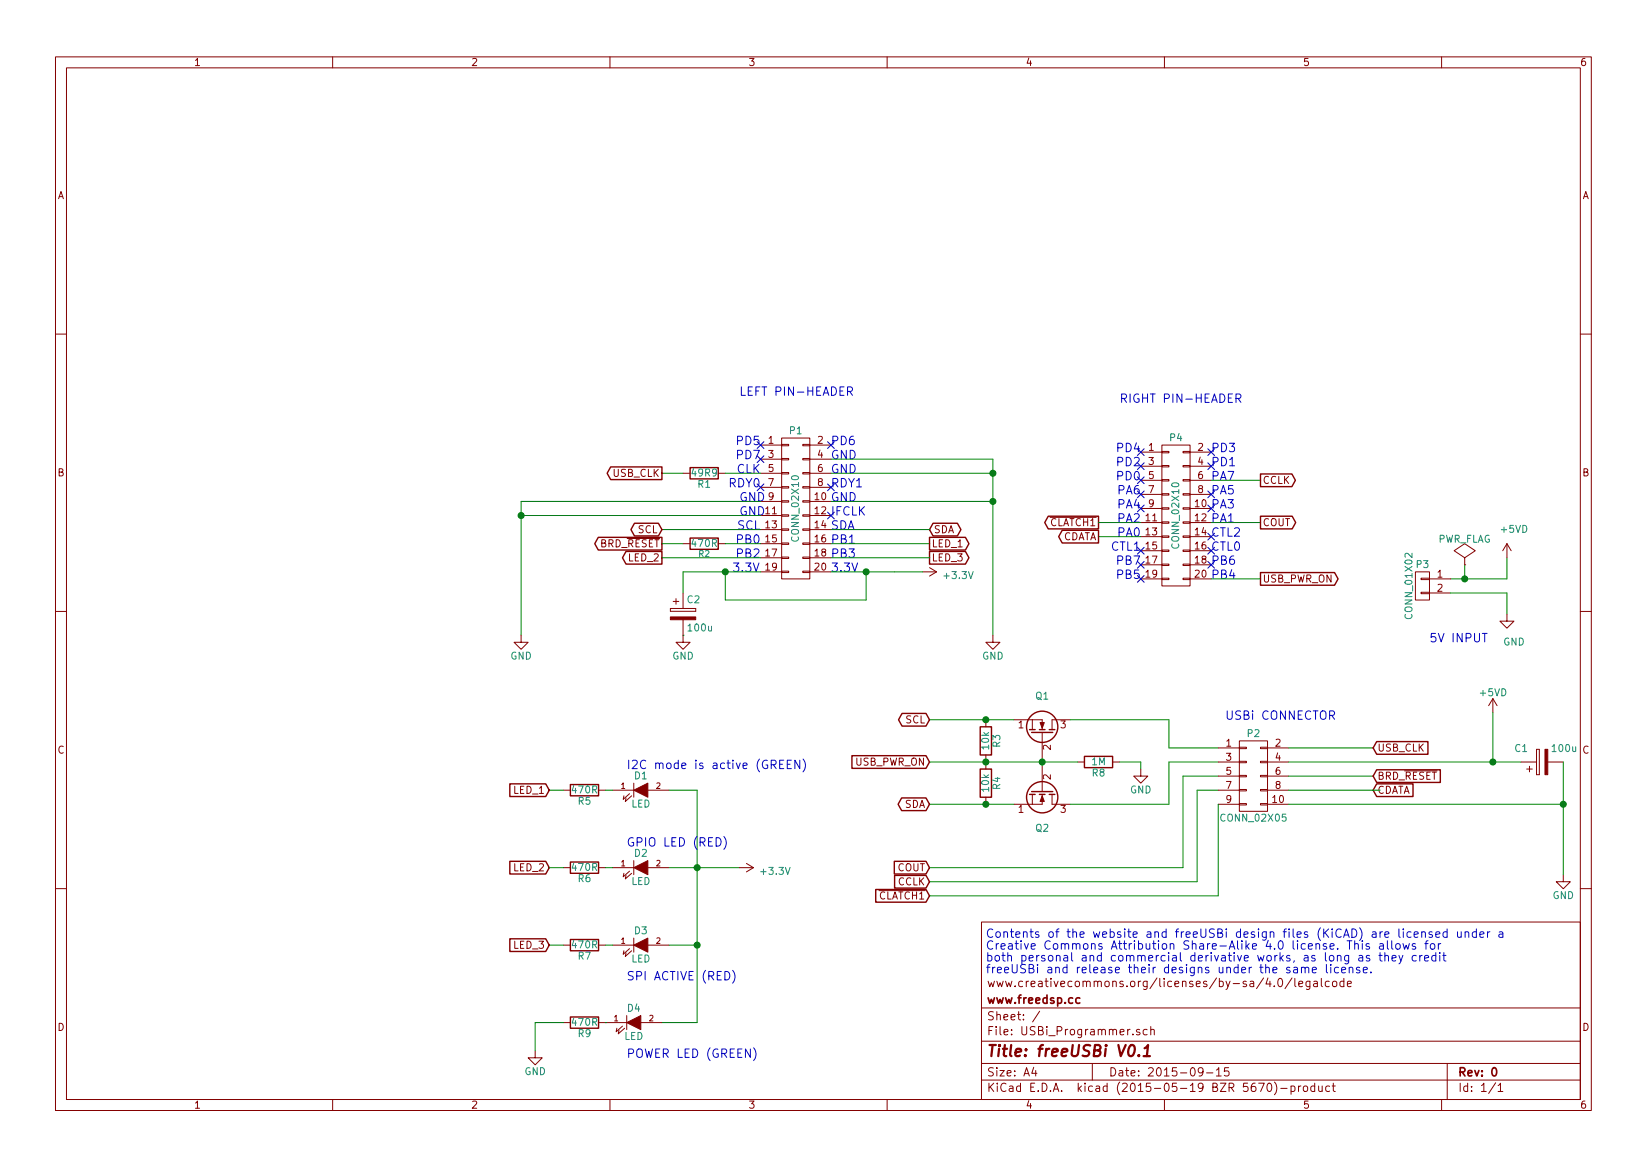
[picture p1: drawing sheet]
<svg xmlns="http://www.w3.org/2000/svg" width="297mm" height="210mm" viewBox="0 0 297 210" stroke-linecap="round" stroke-linejoin="round" font-family="sans-serif">
<g fill="none" stroke="#840000" stroke-width=".18">
<path d="M10 10.3h277v189.9h-277zM12 12.2h273v186.1h-273zM60 10.3v1.9M110 10.3v1.9M160 10.3v1.9M210 10.3v1.9M260 10.3v1.9M10 60.2h2M141 79h5v25.4h-5zM285 60.2h2M113.1 97.1h5.9M123.2 85.3h1.3"/>
<path d="M123.2 98h1.3M129.5 85.3h1.3M129.5 98h1.3M137.2 80.3h3.8M137.2 82.8h3.8M137.2 85.3h3.8M137.2 87.9h3.8M137.2 90.4h3.8M137.2 93h3.8M137.2 95.5h3.8M137.2 98h3.8M141 97.9h1.2v.3h-1.2z"/>
<path d="M141 95.4h1.2v.2h-1.2zM141 92.8h1.2v.3h-1.2zM141 90.3h1.2v.2h-1.2zM141 87.8h1.2v.2h-1.2zM141 85.2h1.2v.3h-1.2zM141 82.7h1.2v.2h-1.2zM141 80.1h1.2v.3h-1.2zM144.8 97.9h1.2v.3h-1.2zM144.8 95.4h1.2v.2h-1.2zM144.8 92.8h1.2v.3h-1.2zM144.8 90.3h1.2v.2h-1.2zM144.8 87.8h1.2v.2h-1.2z"/>
<path d="M144.8 85.2h1.2v.3h-1.2zM144.8 82.7h1.2v.2h-1.2zM144.8 80.1h1.2v.3h-1.2zM146 80.3h3.9M146 82.8h3.9M146 85.3h3.9M146 87.9h3.9M146 90.4h3.9M146 93h3.9M146 95.5h3.9M146 98h3.9M189.4 93.3h8.3"/>
<path d="M205.7 81.5h3.8M205.7 84.1h3.8M205.7 86.6h3.8M205.7 89.1h3.8M205.7 91.7h3.8M205.7 94.2h3.8M205.7 96.8h3.8M205.7 99.3h3.8M209.5 99.2h1.3v.2h-1.3zM209.5 96.6h1.3v.3h-1.3zM209.5 94.1h1.3v.3h-1.3zM209.5 91.6h1.3v.2h-1.3z"/>
<path d="M209.5 89h1.3v.3h-1.3zM209.5 86.5h1.3v.2h-1.3zM209.5 83.9h1.3v.3h-1.3zM209.5 81.4h1.3v.3h-1.3zM209.5 80.3h5.1v25.4h-5.1zM213.4 99.2h1.2v.2h-1.2zM213.4 96.6h1.2v.3h-1.2zM213.4 94.1h1.2v.3h-1.2zM213.4 91.6h1.2v.2h-1.2zM213.4 89h1.2v.3h-1.2zM213.4 86.5h1.2v.2h-1.2zM213.4 83.9h1.2v.3h-1.2z"/>
<path d="M213.4 81.4h1.2v.3h-1.2zM214.6 81.5h3.8M214.6 84.1h3.8M214.6 86.6h3.8M214.6 89.1h3.8M214.6 91.7h3.8M214.6 94.2h3.8M214.6 96.8h3.8M214.6 99.3h3.8M271.8 98l.7 1.3M271.8 98v2.6M271.8 98l-.8 1.3"/>
<path d="M10 110.3h2M94 114.5v1.3h1.2l-1.2 1.3-1.3-1.3h1.3M120.9 109.7v.5zM120.9 110.2h4.6zM120.9 109.7h4.6zM121.4 108.5h1zM121.9 107.9v1.1zM123.2 111.8v4h1.3l-1.3 1.3-1.3-1.3h1.3M123.2 106.9v2.8M125.5 109.7v.5zM137.2 103.1h3.8M137.2 100.6h3.8"/>
<path d="M141 103h1.2v.2h-1.2zM141 100.5h1.2v.2h-1.2zM144.8 103h1.2v.2h-1.2zM144.8 100.5h1.2v.2h-1.2zM146 103.1h3.9M146 100.6h3.9M166.4 103.1h2.5M167.6 102.4l1.3 .7M168.9 103.1l-1.3 .8M179.1 114.5v1.3h1.2l-1.2 1.3-1.3-1.3h1.3M205.7 104.4h3.8M205.7 101.8h3.8"/>
<path d="M209.5 104.3h1.3v.2h-1.3zM209.5 101.7h1.3v.3h-1.3zM213.4 104.3h1.2v.2h-1.2zM213.4 101.7h1.2v.3h-1.2zM214.6 104.4h3.8M214.6 101.8h3.8M255.3 103.1h2.5v5.1h-2.5zM256.3 106.8h1.5v.3h-1.5zM256.3 104.3h1.5v.2h-1.5zM257.8 104.4h3.8M257.8 106.9h3.8M264.2 101.8h.1"/>
<path d="M264.2 100.6l-1.9-1.3 1.9-1.3 1.9 1.3-1.9 1.3v1.2M271.8 110.7v1.3h-1.3l1.3 1.3 1.2-1.3h-1.2M285 110.3h2M177.8 129.8v1.3M177.8 136.1v2.6M182.9 129.8h5.1v1.8M186.2 129.8v1.8M188 132.1v10.6M193 129.8h-3.3v1.8M194.3 137.4h1.3M200.7 137.4h1.2M205.7 138.7v1.2h1.3l-1.3 1.3-1.2-1.3h1.2"/>
<path d="M219.7 134.9h3.8M219.7 137.4h3.8M219.7 139.9h3.8M223.5 139.8h1.3v.3h-1.3zM223.5 137.3h1.3v.2h-1.3zM223.5 134.7h1.3v.3h-1.3zM223.5 133.6h5.1v12.7h-5.1zM227.3 139.8h1.3v.3h-1.3zM227.3 137.3h1.3v.2h-1.3zM227.3 134.7h1.3v.3h-1.3zM228.6 134.9h3.8M228.6 137.4h3.8"/>
<path d="M228.6 139.9h3.8M253.3 139h5.9M269.2 126l-.7 1.2M269.2 126v2.5M269.2 126l.8 1.2M274.3 137.4h2.8M275.3 138.7h1.1zM275.8 138.2v1zM277.1 139.7h.5zM277.1 135.1v4.6zM277.1 135.1h.5zM277.6 135.1v4.6z"/>
<path d="M279.1 137.4h2.8M101.6 142.5h1.3M101.6 156.5h1.3M107.9 142.5h1.3M107.9 156.5h1.3M110.5 142.5h3.8M110.5 156.5h3.8M113.5 143.1l-1.1 1 .1-.6M113.5 157.1l-1.1 1 .1-.6M113.9 143.5l-1.1 1 .1-.6M113.9 157.5l-1.1 1 .1-.6M114.3 141.2v2.6"/>
<path d="M114.3 155.2v2.5M116.8 142.5h3.8M116.8 156.5h3.8M133.3 156.5h2.6M134.6 155.7l1.3 .8M135.9 156.5l-1.3 .7M177.8 143.8v1.2M186.2 143.3v1.7M188 143.3v1.7h-5.1M189.7 143.3v1.7h3.3M219.7 142.5h3.8M219.7 145h3.8"/>
<path d="M223.5 144.9h1.3v.3h-1.3zM223.5 142.4h1.3v.2h-1.3zM227.3 144.9h1.3v.3h-1.3zM227.3 142.4h1.3v.2h-1.3zM228.6 142.5h3.8M228.6 145h3.8M281.9 157.7v1.3h1.3l-1.3 1.3-1.2-1.3h1.2M10 160.2h2M101.6 170.4h1.3M107.9 170.4h1.3M110.5 170.4h3.8M113.5 171.1l-1.1 1 .1-.7"/>
<path d="M113.9 171.4l-1.1 1.1 .1-.7M114.3 169.2v2.5M116.8 170.4h3.8M158.5 160.6h8.4M177 166.3h108v32h-108zM230.6 176.6l.2-.2a.81 .81 0 0 1 .6 .6 .81 .81 0 0 1-.3 .8l-.1 .1a.79 .79 0 0 1-.4-1.3zM233 176.3l-1.3 2M233.5 176.4v1.3l.2 .2M234.2 177.4l.7-.1v-.3l-.4-.1-.3 .2 .1 .7h.6M236.2 176.9v1.4l-.2 .1h-.4M236.2 177l-.4-.1-.3 .3 .1 .6 .2 .1 .4-.1M237 177h.5l.1 .9"/>
<path d="M237.6 177.3l-.5 .1-.2 .2 .2 .3 .5-.1M238.3 176.4v1.3l.2 .2M239.7 177l-.4-.1-.3 .3 .1 .6 .2 .1 .4-.1M240.4 177.1l.2-.2 .4 .2 .1 .5-.1 .2-.4 .1-.2-.1zM242.4 177l-.5-.1-.2 .3v.6l.2 .1 .5-.1M242.4 176.4v1.5M243 177.4l.7-.1v-.3l-.5-.1-.2 .2 .1 .7h.6M285 160.2h2M60 198.3v1.9M96.5 189.5v1.2h1.3l-1.3 1.3-1.3-1.3h1.3M101.6 184.4h1.3M107.9 184.4h5.1"/>
<path d="M110 198.3v1.9M112.3 185l-1.2 1 .2-.6M112.6 185.4l-1.1 1 .1-.6M113 183.1v2.6M115.6 184.4h3.8M160 198.3v1.9M177 194.8h108M177 191.8h108M177 187.8h108M177 181.8h108M186.4 192.5l-.3 1h.9M186.8 193v1"/>
<path d="M187.5 182.3l-1.3 2M197 191.8v3M205.5 185.7a.37 .37 0 0 0-.5 .1v.2l.5 .2 .1 .1-.2 .3-.4-.1M206.9 185.7l-.4-.1-.3 .3v.6l.3 .1 .4-.1M207.5 185.7l.2-.1 .4 .1 .1 .9M207.5 185.1v1.5M210 198.3v1.9M217 193.2l-.3 .3h-.3l-.3-.3v-.4l.2-.2 .4-.1 .2 .2a1.19 1.19 0 0 1-.2 1.2l-.4 .1M217.6 193.5h1.1M219.4 193l.4-.5v1.5M219.4 194h.8M221.6 192.5h-.7l-.1 .7 .2-.1 .5 .1 .2 .2-.1 .5-.2 .1-.6-.1"/>
<path d="M227 195.3h1l-.6 1.5M228.7 195.4l.2-.1a.81 .81 0 0 1 .5 .6 .81 .81 0 0 1-.2 .8l-.2 .1a.8 .8 0 0 1-.6-.6 .8 .8 0 0 1 .3-.8zM229.8 195.1a1.71 1.71 0 0 1 0 2.3M231 196.3h1.1M232.8 195.9l.5-.1 .3 .3-.2 .6h-.6M232.8 195.8v1.5M234.2 195.8v1M234.6 195.8l-.4 .3M235.1 196l.2-.2 .5 .2v.5l-.1 .2-.4 .1-.2-.1zM237.1 195.9l-.4-.1-.3 .3 .1 .6 .2 .1 .4-.1M237.1 195.3v1.5M237.8 195.8l.1 .9 .4 .1 .2-.1"/>
<path d="M238.5 195.8v1M239.8 195.9l-.4-.1-.3 .3 .1 .6 .2 .1 .4-.1M240.3 195.8h.5M240.5 195.3v1.3l.3 .2M260 198.3v1.9M261 191.8v6.5M269.7 195.2l-1.2 2M270.2 195.8l.4-.5v1.5M270.2 196.8h.8"/>
</g>
<path d="M194.7 180l-.4-.1-.3 .3 .1 .6 .2 .1 .4-.1M269.3 192.6l.1-.1a.81 .81 0 0 1 .6 .6 .81 .81 0 0 1-.3 .8l-.1 .1a.8 .8 0 0 1-.6-.6 .8 .8 0 0 1 .3-.8z" fill="none" stroke="#840000" stroke-width=".3"/>
<path d="M205.4 190.3h.1l-.1 .1-.1-.1h.1v.1M206.2 190.4h1.2M206.4 189l.7-.6-.3 2" fill="none" stroke="#840000" stroke-width=".41"/>
<g fill="none" stroke="#840000" stroke-width=".25">
<path d="M107.9 96.9h11.5v2.3h-11.5l-.6-1.2zM110.1 84.2h9.3v2.3h-9.3l-.6-1.2zM112.9 99.4h6.5v2.3h-6.5l-.6-1.1zM114.4 94.4h4.3l.7 1.1-.7 1.1h-4.3l-.6-1.1zM124.5 84.3h5v2.1h-5zM124.5 97h5v2.1h-5zM167.6 96.9h6.5l.7 1.1-.7 1.2h-6.5zM167.6 99.4h6.5l.7 1.2-.7 1.1h-6.5zM168.3 94.4h4.4l.6 1.1-.6 1.1h-4.4l-.7-1.1zM189.1 93.1h9v2.3h-9l-.7-1.2zM191.6 95.6h6.5v2.3h-6.5l-.7-1.1zM227.3 85.5h5.7l.6 1.1-.6 1.2h-5.7z"/>
<path d="M227.3 93.1h5.7l.7 1.1-.7 1.2h-5.7zM227.3 103.2h13.4l.6 1.2-.6 1.1h-13.4zM153.6 136.3h13.4l.6 1.1-.6 1.2h-13.4zM162.7 128.6h4.3l.6 1.2-.6 1.1h-4.3l-.6-1.1zM176.8 131.1h2v5h-2zM176.8 138.7h2v5.1h-2zM185.7 131.6h1M186.1 132.1h3.8M187.5 131.6h1M189.2 131.6h1M195.6 136.4h5.1v2h-5.1zM248.3 138.8h11.5v2.3h-11.5l-.7-1.2z"/>
<path d="M248.3 133.7h9.2v2.3h-9.2l-.7-1.1zM91.9 141.3h6.5l.7 1.2-.7 1.1h-6.5zM91.9 155.3h6.5l.7 1.2-.7 1.1h-6.5zM102.9 141.5h5v2h-5zM102.9 155.4h5v2.1h-5zM161.3 155.3h5.7l.6 1.2-.6 1.1h-5.7zM161.3 157.9h5.7l.6 1.1-.6 1.1h-5.7zM162.6 143.9h4.4l.6 1.1-.6 1.2h-4.4l-.6-1.2zM185.7 143.3h1M186.1 142.7h3.8M187.5 143.3h1M189.2 143.3h1"/>
<path d="M248.3 141.3h6.5v2.3h-6.5l-.7-1.1zM91.9 169.3h6.5l.7 1.1-.7 1.2h-6.5zM102.9 169.4h5v2h-5zM157.9 160.4h9.1l.6 1.1-.6 1.2h-9.1zM102.9 183.4h5v2h-5z"/>
<circle cx="188" cy="131.1" r="2.82"/>
<circle cx="188" cy="143.8" r="2.82"/>
</g>
<g fill="#840000" stroke="#840000" stroke-width=".18">
<path d="M114.3 142.5l2.5-1.3v2.6z"/>
<path d="M114.3 156.5l2.5-1.3v2.5z"/>
<path d="M114.3 170.4l2.5-1.2v2.5z"/>
<path d="M187.6 130.3h.7l-.3 1z"/>
<path d="M188 143.5l.3 1h-.7z"/>
<path d="M278.6 135.1h.5v4.6h-.5z"/>
<path d="M113 184.4l2.6-1.3v2.6z"/>
<path d="M120.9 111.2h4.6v.6h-4.6z"/>
</g>
<g fill="none" stroke="#000084" stroke-width=".18">
<path d="M149.3 79.6l1.2 1.3M150.5 79.6l-1.2 1.3M149.3 87.3l1.2 1.2M149.3 92.3l1.2 1.3M150.5 87.3l-1.2 1.2M150.5 92.3l-1.2 1.3M205.1 98.7l1.2 1.2M205.1 91.1l1.2 1.2M205.1 88.5l1.2 1.3M206.3 98.7l-1.2 1.2M206.3 91.1l-1.2 1.2M206.3 88.5l-1.2 1.3"/>
<path d="M217.8 88.5l1.2 1.3M217.8 91.1l1.2 1.2M217.8 80.9l1.2 1.2M217.8 83.5l1.2 1.2M219 88.5l-1.2 1.3M219 91.1l-1.2 1.2M219 80.9l-1.2 1.2M219 83.5l-1.2 1.2M205.1 101.2l1.2 1.3M205.1 103.8l1.2 1.2M206.3 101.2l-1.2 1.3M206.3 103.8l-1.2 1.2"/>
<path d="M217.8 101.2l1.2 1.3M219 101.2l-1.2 1.3"/>
</g>
<g fill="none" stroke="#008400" stroke-width=".18">
<path d="M94 93h43.2M119.4 98h3.8M119.4 95.5h17.8M119.4 85.3h3.8M130.8 98h6.4M130.8 85.3h6.4M137.2 90.4h-43.2v24.1M149.9 98h17.7M149.9 95.5h17.7M149.9 85.3h29.2M149.9 90.4h29.2M149.9 82.8h29.2v31.7"/>
<path d="M198.1 96.8h7.6M198.1 94.2h7.6M218.4 86.6h8.9M218.4 94.2h8.9M119.4 100.6h17.8M123.2 114.5h.1M130.8 103.1v5.1h25.4v-5.1M137.2 103.1h-14v3.8M149.9 100.6h17.7M149.9 103.1h16.5M218.4 104.4h8.9M261.6 106.9h10.2v3.8"/>
<path d="M264.2 101.8v2.6M271.8 100.6v3.8h-10.2M167.6 129.8h15.3M167.6 137.4h26.7M193 129.8h17.8v5.1h8.9M201.9 137.4h3.8v1.3M219.7 137.4h-8.9v7.6h-17.8M219.7 139.9h-6.3v16.6h-45.8M232.4 139.9h15.2M232.4 137.4h41.9M232.4 134.9h15.2M269.2 128.5v8.9"/>
<path d="M281.9 137.4v20.3M99.1 142.5h2.5M99.1 156.5h2.5M109.2 142.5h1.3M109.2 156.5h1.3M120.6 142.5h5.1v41.9h-6.3M120.6 156.5h12.7M167.6 145h15.3M219.7 142.5h-3.8v16.5h-48.3M219.7 145v16.5h-52.1M232.4 145h49.5M232.4 142.5h16.5"/>
<path d="M99.1 170.4h2.5M109.2 170.4h1.3M120.6 170.4h5.1M101.6 184.4h-5.1v5.1M109.2 184.4h.1"/>
</g>
<g fill="#008400" stroke="#008400" stroke-width=".25">
<circle cx="125.7" cy="156.5" r=".51"/>
<circle cx="188" cy="137.4" r=".51"/>
<circle cx="177.8" cy="137.4" r=".51"/>
<circle cx="177.8" cy="129.8" r=".51"/>
<circle cx="177.8" cy="145" r=".51"/>
<circle cx="179.1" cy="90.4" r=".51"/>
<circle cx="179.1" cy="85.3" r=".51"/>
<circle cx="269.2" cy="137.4" r=".51"/>
<circle cx="94" cy="93" r=".51"/>
<circle cx="125.7" cy="170.4" r=".51"/>
<circle cx="264.2" cy="104.4" r=".51"/>
<circle cx="281.9" cy="145" r=".51"/>
<circle cx="156.2" cy="103.1" r=".51"/>
<circle cx="130.8" cy="103.1" r=".51"/>
</g>
<g fill="none" stroke="#0000c2" stroke-width=".18">
<path d="M152.9 70.6l.7-.1 .1-.2v-.4l-.3-.1h-.5v1.5M153.2 70.6l.5 .7M222.9 71.9l.7-.1 .2-.3-.1-.3-.2-.2h-.6v1.6M223.3 71.9l.5 .7M267.3 114.2h.9M140.6 137.8h.5M141.4 137.1h-.8v1.5h.8M142 137.8h.5M142.7 137.1h-.7v1.5h.7M144.2 137.1v1.5l-.8-1.5v1.5M144.8 136.9a1.75 1.75 0 0 1 0 2.3M130.6 150.8a1.75 1.75 0 0 1 0 2.4"/>
<path d="M132.1 175a1.75 1.75 0 0 1 0 2.3M234.7 174.6l.1-.1a.36 .36 0 0 1 .6 .1v.8M234.7 174.4v1M235.4 174.6a.35 .35 0 0 1 .3-.2 .35 .35 0 0 1 .3 .2v.8M236.7 174.9l.7-.1-.1-.3-.4-.1-.2 .2 .1 .8h.5M239.2 173.9v1.3l.2 .2M240 174.4v1M241.4 174.5l-.4-.1-.3 .3v.5l.1 .2h.6M242 174.9l.7-.1-.1-.3-.4-.1-.2 .2v.8h.6M243.3 174.6l.1-.1a.36 .36 0 0 1 .6 .1v.8M243.3 174.4v1M244.3 170.3l.1-.1a.36 .36 0 0 1 .6 .2v.8"/>
<path d="M244.3 169.6v1.6M245.1 172.4h.6l.1 .9M245.2 174.5l-.3-.1-.3 .2 .1 .2 .5 .2v.4h-.6M245.7 170.1v1.1M245.8 172.6l-.5 .1a.3 .3 0 0 0-.3 .3 .3 .3 0 0 0 .3 .3l.5-.1M245.9 174.9l.7-.1-.1-.3-.4-.1-.2 .2v.8h.6M246.9 170.2l-.3-.1-.2 .3v.2l.5 .1v.4h-.5M247 172.4l-.4-.1-.2 .2 .1 .2 .5 .2v.3h-.6M247.2 175.3v.1M248.7 172.3h.6M248.8 170.2h.6l.1 1M248.9 171.8v1.3l.4 .2"/>
<path d="M249.5 170.5l-.5 .1a.3 .3 0 0 0-.2 .3 .3 .3 0 0 0 .2 .3l.5-.1M249.8 172.4a.36 .36 0 0 1 .6 .1v.8M249.8 171.8v1.5M250.2 169.6v1.4l.2 .2M251 169.6v1.4l.2 .2M251.1 172.8l.7-.2-.1-.2-.4-.1-.2 .2v.7h.6M251.8 170.3l.2-.2 .5 .2v.6l-.1 .2-.4 .1-.2-.2zM252.3 172.3l.4 1M253 172.3l-.5 1.4-.2 .1M253 170.1l.3 1.1 .3-.7 .3 .7 .3-1.1M254.5 168.1l-.4-.1-.4 .3v.5l.2 .2h.6M255 168.5l.8-.1-.1-.3-.4-.1-.3 .2 .1 .8h.6"/>
<path d="M255.3 170.2l-.4-.1-.2 .3 .1 .2 .5 .1v.4h-.6M255.4 172.4l-.4-.1-.3 .3v.4l.1 .2h.6M256.1 172.3v1M256.4 168.2l.1-.1a.36 .36 0 0 1 .6 .1v.8M256.4 168v1M256.5 172.3l-.3 .1-.1 .2M256.9 172.8l.8-.2-.1-.2-.5-.1-.2 .2 .1 .7h.6M257 170.1h.6M257.6 169.6l-.3 .1-.1 .2v1.3M258 170.3l.3-.2 .4 .2 .1 .6-.2 .2-.3 .1-.3-.2zM258.3 168.1l-.4-.1-.2 .2 .1 .2 .5 .2v.4h-.6M259 168.5l.7-.1-.1-.3-.4-.1-.2 .2v.8h.6"/>
<path d="M259 172.4l-.5-.1-.3 .3v.4l.2 .2h.6M259 171.8v1.5M259.4 170.1v1.1M259.7 171.8v.1M259.7 172.3v1M259.8 170.1l-.2 .1-.2 .3M260.2 172.3h.6M260.4 171.8v1.3l.4 .2M261 168.1l-.4-.1-.4 .3v.5l.2 .2h.6M261 167.5v1.5M262.9 168v.8a.38 .38 0 0 0 .6 .1M263.5 168v1"/>
<path d="M264.2 168.2l.1-.1a.36 .36 0 0 1 .6 .1v.8M264.2 168v1M266.3 168.1l-.5-.1-.3 .3v.5l.2 .2h.6M266.3 167.5v1.5M266.9 168.5l.7-.1v-.3l-.5-.1-.2 .2 .1 .8h.6M268.3 168v1M268.7 168l-.3 .1-.1 .2M270.4 168.1h.6v.9M271 168.4h-.5a.3 .3 0 0 0-.2 .3 .3 .3 0 0 0 .2 .3h.5M135.9 188.9a1.75 1.75 0 0 1 0 2.4"/>
</g>
<text font-size="2.8" fill="#840000" x="178" y="190.5">Title: freeUSBi V0.1</text>
<g font-size="2.1" fill="#0000c2">
<text x="133.3" y="71.4">LEFT PIN-HEADER</text>
<text x="201.9" y="72.6">RIGHT PIN-HEADER</text>
<text x="133" y="82.8">PD7</text>
<text x="133" y="80.3">PD5</text>
<text x="149.9" y="80.3">PD6</text>
<text x="149.9" y="82.8">GND</text>
<text x="201.6" y="81.5">PD4</text>
<text x="218.4" y="81.5">PD3</text>
<text x="131.5" y="87.9">RDY0</text>
<text x="132.8" y="85.3">CLK</text>
<text x="149.9" y="87.9">RDY1</text>
<text x="149.9" y="85.3">GND</text>
<text x="201.6" y="89.1">PA6</text>
<text x="201.6" y="86.6">PD0</text>
<text x="218.4" y="84.1">PD1</text>
<text x="218.4" y="86.6">PA7</text>
<text x="218.4" y="89.1">PA5</text>
<text x="132.9" y="95.5">SCL</text>
<text x="133.3" y="90.4">GND</text>
<text x="133.3" y="93">GND</text>
<text x="149.9" y="93">IFCLK</text>
<text x="149.9" y="95.5">SDA</text>
<text x="149.9" y="90.4">GND</text>
<text x="201.6" y="94.2">PA2</text>
<text x="201.6" y="91.7">PA4</text>
<text x="218.4" y="91.7">PA3</text>
<text x="218.4" y="94.2">PA1</text>
<text x="133" y="98">PB0</text>
<text x="133" y="100.6">PB2</text>
<text x="149.9" y="98">PB1</text>
<text x="149.9" y="100.6">PB3</text>
<text x="200.4" y="99.3">CTL1</text>
<text x="201.6" y="96.8">PA0</text>
<text x="201.6" y="101.8">PB7</text>
<text x="218.4" y="99.3">CTL0</text>
<text x="218.4" y="96.8">CTL2</text>
<text x="218.4" y="101.8">PB6</text>
<text x="132.1" y="103.1">3.3V</text>
<text x="149.9" y="103.1">3.3V</text>
<text x="201.6" y="104.4">PB5</text>
<text x="218.4" y="104.4">PB4</text>
<text x="257.8" y="115.8">5V INPUT</text>
<text x="221" y="129.8">USBi CONNECTOR</text>
<text x="113" y="138.7">I2C mode is active (GREEN)</text>
<text x="113" y="152.6">GPIO LED (RED)</text>
<text x="177.8" y="169.1">Contents of the website and freeUSBi design files (KiCAD) are licensed under a</text>
<text x="177.8" y="171.2">Creative Commons Attribution Share-Alike 4.0 license. This allows for</text>
<text x="177.8" y="173.4">both personal and commercial derivative works, as long as they credit</text>
<text x="113" y="176.8">SPI ACTIVE (RED)</text>
<text x="177.8" y="175.5">freeUSBi and release their designs under the same license.</text>
<text x="113" y="190.7">POWER LED (GREEN)</text>
</g>
<text font-size="2.1" fill="#000084" x="201.6" y="84.1">PD2</text>
<g font-size="2.1" fill="#840000">
<text x="178" y="178">www.creativecommons.org/licenses/by-sa/4.0/legalcode</text>
<text x="178" y="184">Sheet: /</text>
<text x="178" y="181">www.freedsp.cc</text>
<text x="178" y="186.7">File: USBi_Programmer.sch</text>
<text x="178" y="196.9">KiCad E.D.A. kicad (2015-05-19 BZR 5670)-product</text>
<text x="178" y="194.1">Size: A4</text>
<text x="200" y="194.1">Date: 2015-09-15</text>
<text x="263" y="194.1">Rev: 0</text>
<text x="263" y="196.9">Id: 1/1</text>
</g>
<g font-size="1.8" fill="#840000">
<text x="35" y="11.9">1</text>
<text x="85" y="11.9">2</text>
<text x="135" y="11.9">3</text>
<text x="185" y="11.9">4</text>
<text x="235" y="11.9">5</text>
<text x="285" y="11.9">6</text>
<text x="10.4" y="35.9">A</text>
<text x="285.4" y="35.9">A</text>
<text x="138.6" y="80">1</text>
<text x="138.6" y="82.5">3</text>
<text x="147.5" y="80">2</text>
<text x="147.5" y="82.5">4</text>
<text x="207.2" y="81.3">1</text>
<text x="207.2" y="83.8">3</text>
<text x="216.1" y="81.3">2</text>
<text x="216.1" y="83.8">4</text>
<text x="10.4" y="85.9">B</text>
<text x="110.5" y="86">USB_CLK</text>
<text x="138.6" y="85.1">5</text>
<text x="138.6" y="87.6">7</text>
<text x="147.5" y="85.1">6</text>
<text x="147.5" y="87.6">8</text>
<text x="207.2" y="86.4">5</text>
<text x="207.2" y="88.9">7</text>
<text x="216.1" y="86.4">6</text>
<text x="216.1" y="88.9">8</text>
<text x="227.7" y="87.2">CCLK</text>
<text x="285.4" y="85.9">B</text>
<text x="138.1" y="92.7">11</text>
<text x="138.1" y="95.2">13</text>
<text x="138.6" y="90.2">9</text>
<text x="147" y="90.2">10</text>
<text x="147" y="92.7">12</text>
<text x="147" y="95.2">14</text>
<text x="189.3" y="94.9">CLATCH1</text>
<text x="206.7" y="94">11</text>
<text x="207.2" y="91.4">9</text>
<text x="215.6" y="91.4">10</text>
<text x="215.6" y="94">12</text>
<text x="227.7" y="94.9">COUT</text>
<text x="108.1" y="98.7">BRD_RESET</text>
<text x="113.4" y="101.2">LED_2</text>
<text x="115" y="96.1">SCL</text>
<text x="138.1" y="97.8">15</text>
<text x="138.1" y="100.3">17</text>
<text x="147" y="97.8">16</text>
<text x="147" y="100.3">18</text>
<text x="168" y="98.7">LED_1</text>
<text x="168" y="101.2">LED_3</text>
<text x="168.4" y="96.1">SDA</text>
<text x="191.4" y="97.4">CDATA</text>
<text x="206.7" y="96.5">13</text>
<text x="206.7" y="99.1">15</text>
<text x="206.7" y="101.6">17</text>
<text x="215.6" y="96.5">14</text>
<text x="215.6" y="99.1">16</text>
<text x="215.6" y="101.6">18</text>
<text x="138.1" y="102.9">19</text>
<text x="147" y="102.9">20</text>
<text x="206.7" y="104.1">19</text>
<text x="215.6" y="104.1">20</text>
<text x="227.7" y="105">USB_PWR_ON</text>
<text x="259.2" y="104.1">1</text>
<text x="259.2" y="106.7">2</text>
<text x="163.2" y="130.4">SCL</text>
<text x="183.7" y="131.3">1</text>
<text x="191.3" y="131.3">3</text>
<text x="10.4" y="135.9">C</text>
<text x="189.5" y="135.2" transform="rotate(-90 189.5 135.2)">2</text>
<text x="221.1" y="134.6">1</text>
<text x="221.1" y="137.2">3</text>
<text x="230" y="134.6">2</text>
<text x="230" y="137.2">4</text>
<text x="248.4" y="135.5">USB_CLK</text>
<text x="285.4" y="135.9">C</text>
<text x="92.7" y="143.1">LED_1</text>
<text x="154.1" y="138">USB_PWR_ON</text>
<text x="189.5" y="140.6" transform="rotate(-90 189.5 140.6)">2</text>
<text x="221.1" y="139.7">5</text>
<text x="221.1" y="142.2">7</text>
<text x="230" y="139.7">6</text>
<text x="230" y="142.2">8</text>
<text x="248.4" y="143.1">CDATA</text>
<text x="248.4" y="140.6">BRD_RESET</text>
<text x="163" y="145.7">SDA</text>
<text x="183.7" y="146.6">1</text>
<text x="191.3" y="146.6">3</text>
<text x="221.1" y="144.8">9</text>
<text x="229.5" y="144.8">10</text>
<text x="92.7" y="157.1">LED_2</text>
<text x="161.7" y="157.1">COUT</text>
<text x="161.8" y="159.6">CCLK</text>
<text x="158.4" y="162.2">CLATCH1</text>
<text x="92.7" y="171.1">LED_3</text>
<text x="10.4" y="185.9">D</text>
<text x="285.4" y="185.9">D</text>
<text x="35" y="199.9">1</text>
<text x="85" y="199.9">2</text>
<text x="135" y="199.9">3</text>
<text x="185" y="199.9">4</text>
<text x="235" y="199.9">5</text>
<text x="285" y="199.9">6</text>
</g>
<g font-size="1.8" fill="#008484">
<text x="142.4" y="78.3">P1</text>
<text x="211" y="79.5">P4</text>
<text x="124.9" y="85.9">49R9</text>
<text x="125.9" y="87.9">R1</text>
<text x="124.9" y="98.6">470R</text>
<text x="144.1" y="97.3" transform="rotate(-90 144.1 97.3)">CONN_02X10</text>
<text x="212.6" y="98.6" transform="rotate(-90 212.6 98.6)">CONN_02X10</text>
<text x="259.2" y="97.8">PWR_FLAG</text>
<text x="270.8" y="96.1">+5VD</text>
<text x="170.4" y="104.4">+3.3V</text>
<text x="255.5" y="102.4">P3</text>
<text x="124" y="108.8">C2</text>
<text x="124.2" y="113.8">100u</text>
<text x="254.7" y="111.3" transform="rotate(-90 254.7 111.3)">CONN_01X02</text>
<text x="92" y="118.9">GND</text>
<text x="121.2" y="118.9">GND</text>
<text x="177.1" y="118.9">GND</text>
<text x="271.1" y="116.4">GND</text>
<text x="267" y="125.5">+5VD</text>
<text x="186.8" y="126.1">Q1</text>
<text x="178.4" y="135.1" transform="rotate(-90 178.4 135.1)">10k</text>
<text x="180.4" y="134.7" transform="rotate(-90 180.4 134.7)">R3</text>
<text x="196.9" y="138">1M</text>
<text x="225" y="132.9">P2</text>
<text x="273.2" y="135.6">C1</text>
<text x="280.1" y="135.6">100u</text>
<text x="103.3" y="143">470R</text>
<text x="114.5" y="140.5">D1</text>
<text x="178.4" y="142.7" transform="rotate(-90 178.4 142.7)">10k</text>
<text x="180.4" y="142.3" transform="rotate(-90 180.4 142.3)">R4</text>
<text x="197" y="140">R8</text>
<text x="203.8" y="143">GND</text>
<text x="104.3" y="145.1">R5</text>
<text x="113.8" y="145.6">LED</text>
<text x="186.8" y="150">Q2</text>
<text x="220.4" y="148.1">CONN_02X05</text>
<text x="114.5" y="154.5">D2</text>
<text x="103.3" y="157">470R</text>
<text x="104.3" y="159">R6</text>
<text x="113.8" y="159.6">LED</text>
<text x="137.4" y="157.7">+3.3V</text>
<text x="280" y="162.1">GND</text>
<text x="103.3" y="171">470R</text>
<text x="104.3" y="173">R7</text>
<text x="113.8" y="173.5">LED</text>
<text x="114.5" y="168.4">D3</text>
<text x="103.3" y="185">470R</text>
<text x="113.2" y="182.4">D4</text>
<text x="104.3" y="187">R9</text>
<text x="112.5" y="187.5">LED</text>
<text x="94.6" y="193.8">GND</text>
</g>
<text font-size="1.5" fill="#008484" x="126" y="100.4">R2</text>
<g font-size="1.4" fill="#840000">
<text x="112" y="142.2">1</text>
<text x="118.4" y="142.2">2</text>
<text x="112" y="156.2">1</text>
<text x="118.4" y="156.2">2</text>
<text x="112" y="170.2">1</text>
<text x="118.4" y="170.2">2</text>
<text x="110.7" y="184.1">1</text>
<text x="117.1" y="184.1">2</text>
</g>
</svg>
